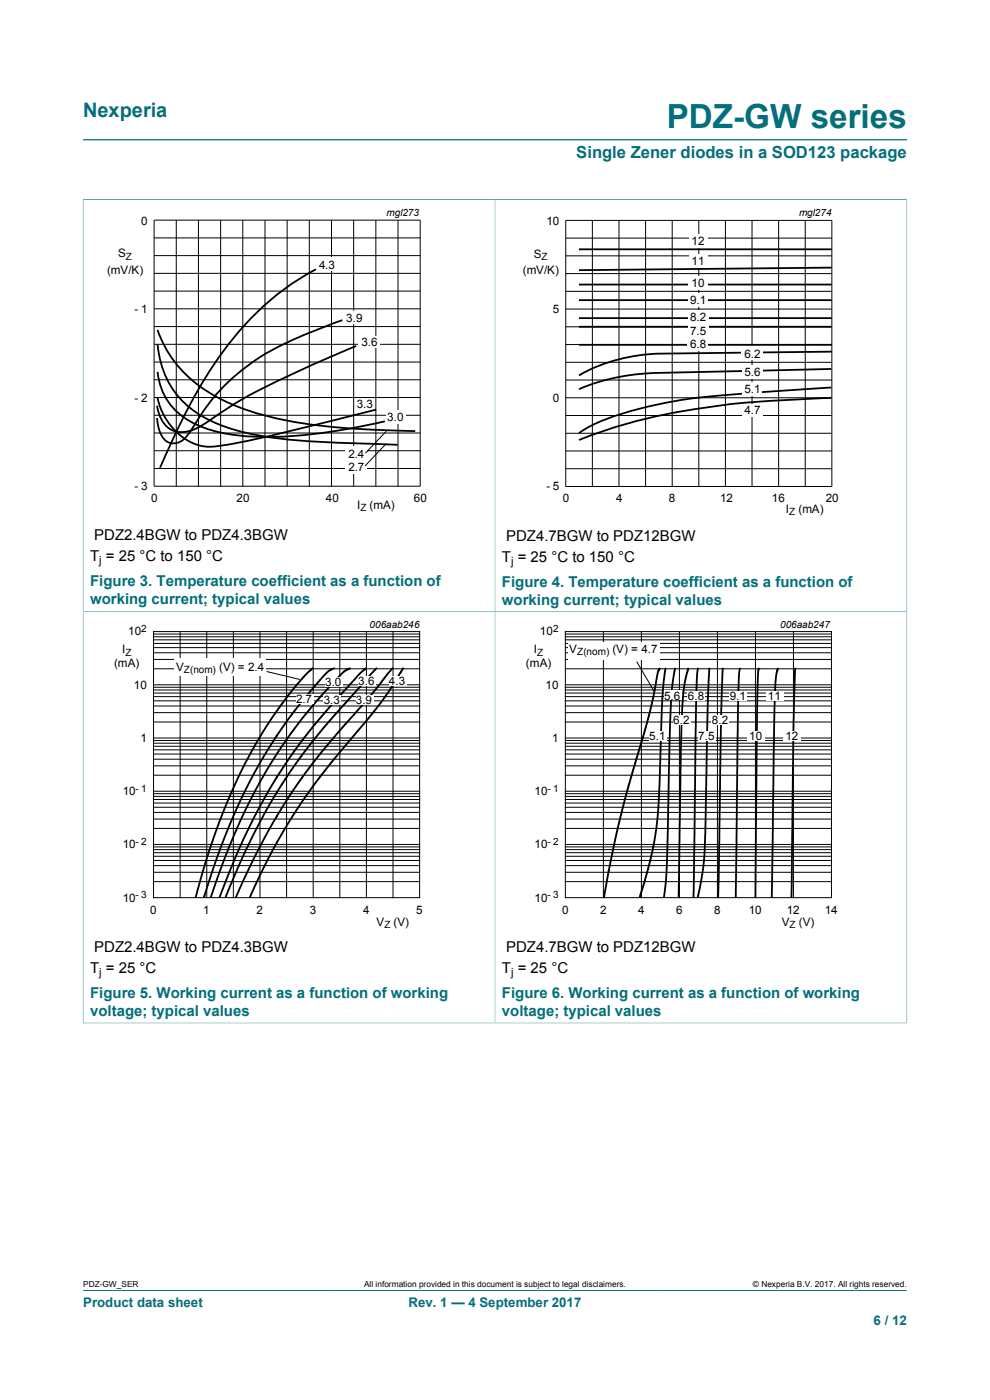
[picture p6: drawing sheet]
<svg xmlns="http://www.w3.org/2000/svg" width="210mm" height="297mm" viewBox="0 0 210 297" stroke-linecap="round" stroke-linejoin="round" font-family="sans-serif">
<path d="M17.6 29.7h174.8M17.6 42.3v87.5h87.4v-87.5h-87.4M17.6 273.8h174.8" fill="none" stroke="#036f7b" stroke-width=".21"/>
<path d="M67 57.1a61.2 61.2 0 0 0-23.6 23.3 156.1 156.1 0 0 0-9.5 18.8M33.4 70a25.8 25.8 0 0 0 13.2 14.6 64.3 64.3 0 0 0 23.4 5.9l8.1 .6 10 .4M33.4 73.1a18.9 18.9 0 0 0 11.4 16.2 56.6 56.6 0 0 0 19.9 4.2l19.6 .9M33.4 78.9a13.5 13.5 0 0 0 8.9 11.5 40.2 40.2 0 0 0 17.2 2.2 127.3 127.3 0 0 0 22.1-3.2M72.6 67.9l-1.4 .5a94.6 94.6 0 0 0-16.1 7.4 42.4 42.4 0 0 0-14.5 15.3 6 6 0 0 1-3.1 2.9 2.89 2.89 0 0 1-3.5-2.2l-.5-1.7-.2-1.4M75.5 73.4a254.6 254.6 0 0 0-24.5 11.5l-1.6 1a73.7 73.7 0 0 1-8.4 5.3 5.1 5.1 0 0 1-7.2-3.2l-.5-1.9M33.4 84.4a13 13 0 0 0 10 10.3 46.4 46.4 0 0 0 11.4-1.7l25-6.1" fill="none" stroke="#000" stroke-width=".38"/>
<g fill="none" stroke="#000" stroke-width=".21">
<path d="M32.7 46.7h56.4v56.4h-56.4zM32.7 50.5h56.4M32.7 58h56.4M32.7 54.2h56.4M37.4 46.7v56.4M42.1 46.7v56.4M46.8 46.7v56.4M51.5 46.7v56.4M56.2 46.7v56.4M60.9 46.7v56.4M65.6 46.7v56.4M70.3 46.7v56.4"/>
<path d="M75 46.7v56.4M79.7 46.7v56.4M84.4 46.7v56.4M32.7 73h56.4M32.7 76.8h56.4M32.7 69.3h56.4M32.7 65.5h56.4M32.7 61.8h56.4M32.7 84.3h56.4M32.7 88.1h56.4M32.7 91.9h56.4M32.7 95.6h56.4"/>
<path d="M32.7 80.6h56.4M32.7 99.4h56.4"/>
</g>
<path d="M19.9 43.8h81.8v66.3h-81.8z" fill="none" stroke="#fff" stroke-width=".21"/>
<g fill="#fff">
<path d="M67.8 54.6h3.8v2.9h-3.8z"/>
<path d="M73.2 65.8l4.1 .1v3l-4.1-.2z"/>
<path d="M76 71.3h4.5v2.5h-4.5z"/>
<path d="M81.9 87h4.1v2.9h-4.1z"/>
<path d="M73.4 94.7h4.5v2.9h-4.5z"/>
<path d="M73.4 97.6h4.5v2.9h-4.5z"/>
</g>
<g fill="none" stroke="#000" stroke-width=".21">
<path d="M120 46.8h56.5v56.4h-56.5zM120 50.5h56.5M120 58h56.5M120 54.3h56.5M125.7 46.8v56.4M131.3 46.8v56.4M136.9 46.8v56.4M142.6 46.8v56.4M148.2 46.8v56.4M153.9 46.8v56.4M159.5 46.8v56.4M165.2 46.8v56.4"/>
<path d="M170.8 46.8v56.4M120 73.1h56.5M120 76.9h56.5M120 69.3h56.5M120 65.6h56.5M120 61.8h56.5M81.9 94.2l-4.5 4.6M82 91.5l-4.5 4.6M120 84.4h56.5M120 88.1h56.5M120 91.9h56.5M120 95.7h56.5"/>
<path d="M120 80.6h56.5M120 99.4h56.5"/>
</g>
<path d="M192.4 42.3v87.5h-87.4v-87.5h87.4" fill="none" stroke="#036f7b" stroke-width=".21"/>
<path d="M122.8 52.9h53.7M176.5 56.8l-53.7 .5M122.8 69.3h53.7M122.8 73.1h53.7M122.8 67.5h53.7M122.8 63.7h53.7M122.8 60.4h53.7M176.3 78.3l-32.3 .7a52.5 52.5 0 0 0-19.9 3l-1.3 .6M176.5 74.6l-30.5 .3a63.9 63.9 0 0 0-12.7 .9 33.2 33.2 0 0 0-10.5 3.9M176.3 82.2l-.7 .1a515.5 515.5 0 0 0-31.2 2.6 75.2 75.2 0 0 0-19.1 5.4l-2.5 1.6M176.3 84.4a213.4 213.4 0 0 0-33.1 3.1 106.2 106.2 0 0 0-20.4 5.8" fill="none" stroke="#000" stroke-width=".38"/>
<path d="M107.2 43.9h81.9v66.3h-81.9z" fill="none" stroke="#fff" stroke-width=".21"/>
<g fill="#fff">
<path d="M157.5 85.7h4.2v2.6h-4.2z"/>
<path d="M146.2 49.7h3.8v2.9h-3.8z"/>
<path d="M146.2 53.9h3.8v2.9h-3.8z"/>
<path d="M146.1 58.5h4v2.9h-4z"/>
<path d="M146 62.1h4.1v2.9h-4.1z"/>
<path d="M146 65.8h4.2v2.9h-4.2z"/>
<path d="M146 68.7h4.2v2.9h-4.2z"/>
<path d="M145.9 71.4h4.2v2.9h-4.2z"/>
<path d="M157.4 73.5h4.4v2.9h-4.4z"/>
<path d="M157.5 77.4h4.2v2.9h-4.2z"/>
<path d="M157.6 81h4v2.9h-4z"/>
</g>
<path d="M17.6 217h87.4v-87.2h-87.4v87.3" fill="none" stroke="#036f7b" stroke-width=".21"/>
<path d="M19.9 131.2h81.8v66.3h-81.8z" fill="none" stroke="#fff" stroke-width=".21"/>
<g fill="none" stroke="#000" stroke-width=".21">
<path d="M32.6 134h56.4v56.4h-56.4zM32.6 139.9h56.4M32.6 138.5h56.4M32.6 137.4h56.4M32.6 136.5h56.4M32.6 135.7h56.4M32.6 135.1h56.4M32.6 134.5h56.4M38.2 134v56.4M43.9 134v56.4M49.5 134v56.4M55.1 134v56.4"/>
<path d="M60.8 134v56.4M66.4 134v56.4M72.1 134v56.4M77.7 134v56.4M83.4 134v56.4M32.6 160h56.4M32.6 159.1h56.4M32.6 158.3h56.4M32.6 157.7h56.4M32.6 157.1h56.4M32.6 156.6h56.4M32.6 153.2h56.4"/>
<path d="M32.6 151.2h56.4M32.6 149.8h56.4M32.6 148.7h56.4M32.6 147.8h56.4M32.6 147h56.4M32.6 146.4h56.4M32.6 145.8h56.4M32.6 145.3h56.4M32.6 141.9h56.4M32.6 179.7h56.4M32.6 179.1h56.4M32.6 175.7h56.4"/>
<path d="M32.6 173.8h56.4M32.6 172.3h56.4M32.6 171.3h56.4M32.6 170.4h56.4M32.6 169.6h56.4M32.6 169h56.4M32.6 168.4h56.4M32.6 167.9h56.4M32.6 164.5h56.4M32.6 162.5h56.4M32.6 161.1h56.4M32.6 187h56.4"/>
<path d="M32.6 185h56.4M32.6 183.6h56.4M32.6 182.5h56.4M32.6 181.7h56.4M32.6 180.9h56.4M32.6 180.2h56.4"/>
</g>
<path d="M66.3 141.8l-1.4 1.3-1.9 2.1-4.1 5.3-3.4 5.1-3.7 6.6-2.7 5.9-2.9 7.1-2.7 7.9-2 7.2M70.8 141.8l-1.1 .5-.7 .7-5.9 7-4 5.5-4 6.3-3.3 6.4-3 6.5-2.7 6.9-2.8 8.7M74.2 141.8l-1 .5-.8 .7-4.5 4.9-3 3.5-4 5.3-3.9 6-3.4 6.1-3.1 6.4-2.4 5.8-3.4 9.3M77.6 141.8l-1.4 1.2-4.4 4.9-5.7 6.6-3.8 5-3.7 5.6-3.5 6.1-3.3 6.4-2.3 5.3-2.9 7.3M79.8 141.8l-11.8 13.4-3.8 4.8-3.2 4.6-3.6 5.7-3.3 6-3.2 6.7-3 7.3M83.3 141.8l-5.1 6.2-10.2 11.8-5.2 6.9-3.2 5-3.4 5.8-2.9 5.7-3.2 7.1M85.5 141.8l-2.5 4.1-2.2 3.2-10.6 12.7-3.1 4.1-3.7 5.1-2.8 4.4-2.5 4.5-2.6 4.9-2.5 5.5" fill="none" stroke="#000" stroke-width=".38"/>
<path d="M37 139.7h19.4v3.7h-19.4z" fill-rule="evenodd" fill="#fff"/>
<g fill="#fff">
<path d="M62.8 147.2h3.7v2.1h-3.7z"/>
<path d="M68.9 143.6h3.7v2.1h-3.7z"/>
<path d="M68.6 147.5h3.8v2.1h-3.8z"/>
<path d="M76 143.5h3.7v2.1h-3.7z"/>
<path d="M75.5 147.4h3.7v2.1h-3.7z"/>
<path d="M82.5 143.5h3.7v2.1h-3.7z"/>
</g>
<g fill="none" stroke="#000" stroke-width=".21">
<path d="M119.9 134h56.5v56.4h-56.5zM119.9 139.9h56.5M119.9 138.5h56.5M119.9 137.4h56.5M119.9 136.5h56.5M119.9 135.7h56.5M119.9 135.1h56.5M119.9 134.5h56.5M128 134v56.4M136.1 134v56.4M144.1 134v56.4M152.2 134v56.4"/>
<path d="M160.2 134v56.4M168.3 134v56.4M56.6 142.5l7 1.6M119.9 160h56.5M119.9 159.1h56.5M119.9 158.3h56.5M119.9 157.7h56.5M119.9 157.1h56.5M119.9 156.6h56.5M119.9 153.2h56.5M119.9 151.2h56.5M119.9 149.8h56.5"/>
<path d="M119.9 148.7h56.5M119.9 147.8h56.5M119.9 147h56.5M119.9 146.4h56.5M119.9 145.8h56.5M119.9 145.3h56.5M119.9 141.9h56.5M119.9 179.7h56.5M119.9 179.1h56.5M119.9 175.7h56.5M119.9 173.8h56.5M119.9 172.3h56.5"/>
<path d="M119.9 171.3h56.5M119.9 170.4h56.5M119.9 169.6h56.5M119.9 169h56.5M119.9 168.4h56.5M119.9 167.9h56.5M119.9 164.5h56.5M119.9 162.5h56.5M119.9 161.1h56.5M119.9 187h56.5M119.9 185h56.5M119.9 183.6h56.5"/>
<path d="M119.9 182.5h56.5M119.9 181.7h56.5M119.9 180.9h56.5M119.9 180.2h56.5"/>
</g>
<path d="M192.4 217h-87.4v-87.2h87.4v87.3" fill="none" stroke="#036f7b" stroke-width=".21"/>
<path d="M107.2 131.2h81.9v66.3h-81.9z" fill="none" stroke="#fff" stroke-width=".21"/>
<path d="M139.9 141.9l-.4 .9-.9 5.2-1.2 4.6-4.1 14-2 7.8-1.9 8.9-1.3 6.9M141.2 141.9l-.7 5.8-.6 18.7-.5 8.2-.6 3.7-.7 3.3-2.4 8.7M143.2 141.9l-.7 4.1-.3 4.6-.7 32.1-.2 4.1-.5 3.5M146 141.9l-.5 1.7-.4 2.3-.4 5.3-.7 39M148 141.9l-.1 1.2-.2 5.6-.6 41.6M150.5 141.9l-.4 7.4-.6 31.4-.4 4-1.1 5.5M153.3 141.9l-.3 10.2-.7 38.1M156.9 141.9l-.3 5.7-.5 42.7M161 141.9l-.2 1.5-.2 5.7-.4 41.1M165 141.9l-.3 .9-.2 1.9-.2 5.6-.6 40M168.7 141.9l-.4 11.6-.4 36.8" fill="none" stroke="#000" stroke-width=".38"/>
<path d="M120.5 136.2h19.4v3.8h-19.4z" fill-rule="evenodd" fill="#fff"/>
<path d="M135 140.3l3.8 6.5" fill="none" stroke="#000" stroke-width=".21"/>
<g fill="#fff">
<path d="M137.7 155.1h3.7v2.1h-3.7z"/>
<path d="M140.8 146.5h3.8v2.1h-3.8z"/>
<path d="M142.8 151.7h3.7v2h-3.7z"/>
<path d="M145.9 146.6h3.7v2h-3.7z"/>
<path d="M148.1 155.2h3.7v2h-3.7z"/>
<path d="M151 151.7h3.7v2h-3.7z"/>
<path d="M154.8 146.6h3.7v2.1h-3.7z"/>
<path d="M158.5 155.1h3.8v2.1h-3.8z"/>
<path d="M162.5 146.7h3.7v2.1h-3.7z"/>
<path d="M166.2 155.1h3.7v2h-3.7z"/>
</g>
<text font-size="7.1" fill="#036f7b" x="141.4" y="27.2">PDZ-GW series</text>
<text font-size="4.2" fill="#036f7b" x="17.6" y="24.8">Nexperia</text>
<text font-size="3.5" fill="#036f7b" x="122.2" y="33.5">Single Zener diodes in a SOD123 package</text>
<g font-size="3.2">
<text x="19.1" y="119.1">T = 25 °C to 150 °C</text>
<text x="20" y="114.6">PDZ2.4BGW to PDZ4.3BGW</text>
<text x="106.5" y="119.2">T = 25 °C to 150 °C</text>
<text x="107.4" y="114.8">PDZ4.7BGW to PDZ12BGW</text>
<text x="20" y="202">PDZ2.4BGW to PDZ4.3BGW</text>
<text x="107.4" y="202">PDZ4.7BGW to PDZ12BGW</text>
<text x="19.1" y="206.5">T = 25 °C</text>
<text x="106.5" y="206.5">T = 25 °C</text>
</g>
<g font-size="3.2" fill="#036f7b">
<text x="19.1" y="124.3">Figure 3. Temperature coefficient as a function of</text>
<text x="106.5" y="124.5">Figure 4. Temperature coefficient as a function of</text>
<text x="19.1" y="128.1">working current; typical values</text>
<text x="106.5" y="128.3">working current; typical values</text>
<text x="19.1" y="211.7">Figure 5. Working current as a function of working</text>
<text x="19.1" y="215.5">voltage; typical values</text>
<text x="106.5" y="211.7">Figure 6. Working current as a function of working</text>
<text x="106.5" y="215.5">voltage; typical values</text>
</g>
<g font-size="2.8" fill="#036f7b">
<text x="17.6" y="277.3">Product data sheet</text>
<text x="86.7" y="277.3">Rev. 1 — 4 September 2017</text>
<text x="185.3" y="281">6 / 12</text>
</g>
<g font-size="2.5">
<text x="30" y="47.8">0</text>
<text x="115.9" y="47.8">10</text>
<text x="146.7" y="52.1">12</text>
<text x="22.7" y="58.1">(mV/K)</text>
<text x="25.1" y="54.6">S</text>
<text x="67.7" y="57.1">4.3</text>
<text x="110.9" y="58.2">(mV/K)</text>
<text x="113.2" y="54.7">S</text>
<text x="146.7" y="56.3">11</text>
<text x="146.4" y="64.5">9.</text>
<text x="146.7" y="60.9">10</text>
<text x="148.4" y="64.5">1</text>
<text x="28.6" y="66.4">- 1</text>
<text x="73.5" y="68.2">3.</text>
<text x="75.5" y="68.2">9</text>
<text x="117.2" y="66.5">5</text>
<text x="146.4" y="68.1">8.</text>
<text x="146.4" y="71.1">7.</text>
<text x="148.4" y="68.1">2</text>
<text x="148.4" y="71.1">5</text>
<text x="76.7" y="73.5">3.6</text>
<text x="146.4" y="73.8">6.</text>
<text x="148.4" y="73.8">8</text>
<text x="157.9" y="75.9">6.</text>
<text x="160" y="75.9">2</text>
<text x="157.9" y="79.8">5.</text>
<text x="157.9" y="83.4">5.</text>
<text x="160" y="79.8">6</text>
<text x="160" y="83.4">1</text>
<text x="28.6" y="85.3">- 2</text>
<text x="75.7" y="86.5">3.3</text>
<text x="82.2" y="89.3">3.0</text>
<text x="117.2" y="85.4">0</text>
<text x="157.9" y="87.8">4.</text>
<text x="160" y="87.8">7</text>
<text x="73.9" y="97.1">2</text>
<text x="73.9" y="100">2</text>
<text x="75.3" y="97.1">.4</text>
<text x="75.3" y="100">.7</text>
<text x="28.6" y="104">- 3</text>
<text x="32.1" y="106.5">0</text>
<text x="50.2" y="106.5">20</text>
<text x="69.1" y="106.5">40</text>
<text x="75.7" y="108">I</text>
<text x="78.4" y="108">(mA)</text>
<text x="87.8" y="106.5">60</text>
<text x="115.9" y="104">- 5</text>
<text x="119.4" y="106.5">0</text>
<text x="130.7" y="106.5">4</text>
<text x="141.9" y="106.5">8</text>
<text x="152.7" y="106.5">12</text>
<text x="163.7" y="106.5">16</text>
<text x="175.2" y="106.5">20</text>
<text x="166.7" y="108.8">I</text>
<text x="169.4" y="108.8">(mA)</text>
<text x="27.2" y="134.8">10</text>
<text x="114.5" y="134.8">10</text>
<text x="24.2" y="141.5">(mA)</text>
<text x="25.9" y="138.6">I</text>
<text x="37.3" y="142.3">V</text>
<text x="46.5" y="142.3">(V)</text>
<text x="50.5" y="142.3">= 2.4</text>
<text x="111.6" y="141.5">(mA)</text>
<text x="113.3" y="138.6">I</text>
<text x="120.8" y="138.5">V</text>
<text x="129.9" y="138.5">(V) =</text>
<text x="136.1" y="138.5">4.7</text>
<text x="28.4" y="146.1">10</text>
<text x="62.8" y="149.1">2.7</text>
<text x="68.7" y="149.4">3.3</text>
<text x="69" y="145.5">3.0</text>
<text x="75.5" y="149.4">3.9</text>
<text x="76" y="145.4">3.</text>
<text x="78.1" y="145.4">6</text>
<text x="82.5" y="145.4">4</text>
<text x="83.9" y="145.4">.3</text>
<text x="115.7" y="146.1">10</text>
<text x="140.9" y="148.4">5.6</text>
<text x="145.9" y="148.5">6.8</text>
<text x="154.8" y="148.5">9.1</text>
<text x="162.9" y="148.6">11</text>
<text x="142.8" y="153.5">6</text>
<text x="144.2" y="153.5">.2</text>
<text x="151" y="153.5">8</text>
<text x="152.4" y="153.5">.2</text>
<text x="29.8" y="157.4">1</text>
<text x="117.1" y="157.4">1</text>
<text x="137.7" y="157">5.1</text>
<text x="148.1" y="157">7.5</text>
<text x="158.9" y="157">1</text>
<text x="160.3" y="157">0</text>
<text x="166.6" y="157">12</text>
<text x="26" y="168.7">10</text>
<text x="113.4" y="168.7">10</text>
<text x="26" y="180">10</text>
<text x="113.4" y="180">10</text>
<text x="26" y="191.3">10</text>
<text x="113.4" y="191.3">10</text>
<text x="31.9" y="193.8">0</text>
<text x="43.1" y="193.8">1</text>
<text x="54.4" y="193.8">2</text>
<text x="65.7" y="193.8">3</text>
<text x="77" y="193.8">4</text>
<text x="79.9" y="196.3">V</text>
<text x="83.5" y="196.3">(V)</text>
<text x="88.3" y="193.8">5</text>
<text x="119.2" y="193.8">0</text>
<text x="127.3" y="193.8">2</text>
<text x="135.4" y="193.8">4</text>
<text x="143.4" y="193.8">6</text>
<text x="151.5" y="193.8">8</text>
<text x="158.9" y="193.8">10</text>
<text x="165.8" y="196.3">V</text>
<text x="166.9" y="193.8">12</text>
<text x="169.5" y="196.3">(V)</text>
<text x="175" y="193.8">14</text>
</g>
<g font-size="2.4">
<text x="21.1" y="119.7">j</text>
<text x="108.4" y="119.8">j</text>
<text x="21.1" y="207.1">j</text>
<text x="108.4" y="207.1">j</text>
</g>
<g font-size="2.1">
<text x="82" y="45.7">mgl273</text>
<text x="169.5" y="45.7">mgl274</text>
<text x="26.7" y="55.1">Z</text>
<text x="114.9" y="55.1">Z</text>
<text x="76.4" y="108.5">Z</text>
<text x="167.4" y="109.3">Z</text>
<text x="30" y="134.1">2</text>
<text x="78.4" y="133.2">006aab246</text>
<text x="117.3" y="134.1">2</text>
<text x="165.5" y="133.2">006aab247</text>
<text x="26.6" y="139.1">Z</text>
<text x="39" y="142.8">Z(nom)</text>
<text x="114" y="139.1">Z</text>
<text x="122.4" y="139">Z(nom</text>
<text x="128.6" y="139">)</text>
<text x="28.8" y="168">- 1</text>
<text x="116.1" y="168">- 1</text>
<text x="28.8" y="179.2">- 2</text>
<text x="116.1" y="179.2">- 2</text>
<text x="28.8" y="190.5">- 3</text>
<text x="116.1" y="190.5">- 3</text>
<text x="81.5" y="196.8">Z</text>
<text x="167.5" y="196.8">Z</text>
</g>
<g font-size="1.8">
<text x="17.6" y="273.1">PDZ-GW_SER</text>
<text x="77.2" y="273.1">All information provided in this document is subject to legal disclaimers.</text>
<text x="159.7" y="273.1">© Nexperia B.V. 2017. All rights reserved.</text>
</g>
</svg>
